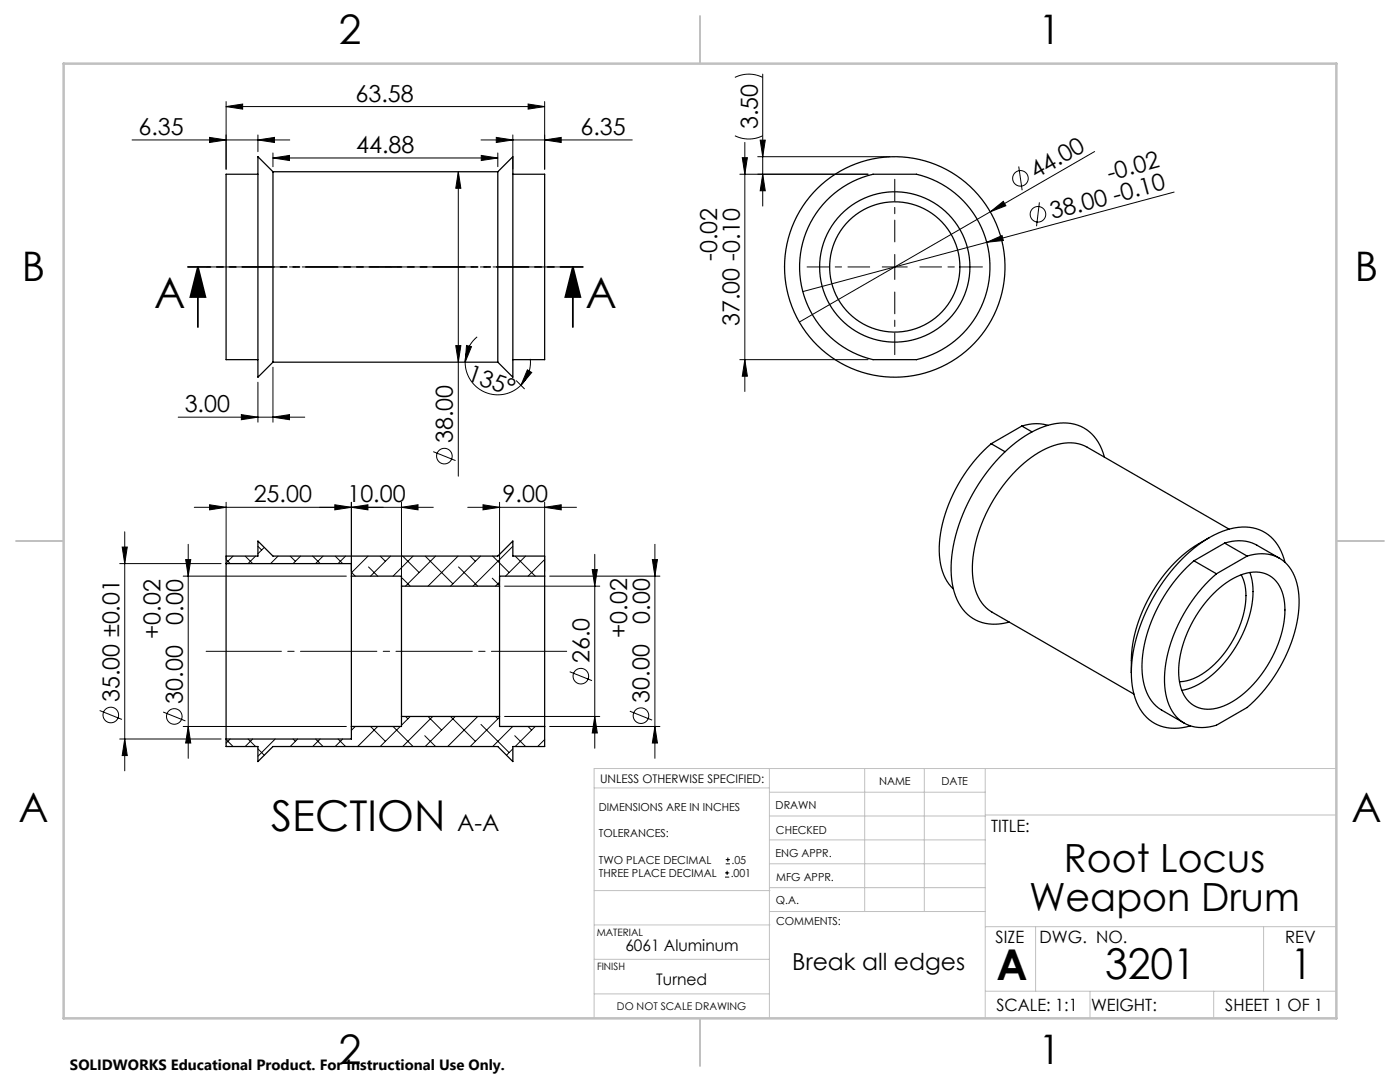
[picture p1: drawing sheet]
<svg xmlns="http://www.w3.org/2000/svg" width="279mm" height="216mm" viewBox="0 0 279 216" stroke-linecap="round" stroke-linejoin="round" font-family="sans-serif">
<g fill="none" stroke="#000" stroke-width=".2">
<path d="M146.7 15.4a6.2 6.2 0 0 1 5.5 0M152.2 14.8v26.3M26.4 27.9h31.4M41.8 27.4l3.3 .5-3.3 .5zM45.1 21.3l3.3-.5v1zM45.1 20.3v13.5M45.1 21.3h63.6M51.5 27.9l3.3-.5v1zM51.5 26.9v3.4M54.5 31.5l3.3-.5v1zM54.5 30.5v2.8M54.5 31.5h44.8"/>
<path d="M91.5 34.3l.5 3.3h-1zM91.5 34.3v60.7M96 27.9h30.2M96 31l3.3 .5-3.3 .5zM99 27.4l3.3 .5-3.3 .5zM99.3 30.5v2.8M102.3 26.9v6.9M105.4 20.8l3.3 .5-3.3 .5zM108.7 27.9l3.3-.5v1zM108.7 20.3v13.5M146.7 27.1a6.2 6.2 0 0 0 5.5 0M147.6 34.8h25.6"/>
<path d="M148.1 31.5h1.1l-.6 3.3zM148.6 28.4v49.7M151.2 31.3h26.4M151.7 28h1l-.5 3.3zM152.2 34.8l.5 3.3h-1zM203.3 33.2l.7 4.8M218.5 30.2l-20.9 12.1M234.3 38.3l-74.1 19.9M176.1 53.3h5M178.6 50.8v5M196.9 48.3l3.1-1.3 .2 1zM197.6 42.3l2.6-2.1 .5 .9z"/>
<path d="M197.6 42.3l-38.1 22M207.4 40.4l-.5 4.7M51.5 76.3v7.9M54.5 73.3v10.9M91 69h1l-.5 3.3zM92.8 72.3a6.5 6.5 0 0 0 4.1 6 6.5 6.5 0 0 0 7.1-1.4M93.1 68.9l1 .3-1.3 3.1zM95.2 67.2a6.5 6.5 0 0 0-2.4 5.1M103.1 76l1.6 1.6M105.3 73.8l.8 .5-2.1 2.6zM105.8 71.6a6.5 6.5 0 0 1-1.8 5.3M147.6 71.8h25.6"/>
<path d="M148.6 71.8l.6 3.3h-1.1zM35.6 83.2h25.2M48.2 82.7l3.3 .5-3.3 .5zM54.5 83.2l3.3-.5v1zM86.5 90.1l4.4 1.8M23.9 112.5h20.2M24.4 109.2h1l-.5 3.3zM24.9 106.1v47.7M36.6 115h32.5M37.1 111.7h1l-.5 3.3zM37.6 108.6v42.7M38.8 101.2h47.7"/>
<path d="M41.8 100.7l3.3 .5-3.3 .5zM45.1 100.2v11.3M45.1 111.6l.8 .9M46.5 111l-1.4 1.4M48.9 111l1.5 1.5M51 111l-1.5 1.5M51.5 109l.7 .8M52.7 109.2l-1.2 1.3M55.5 111l-1.5 1.5M57.9 111l1.1 1M60 111l-1.5 1.5M62.4 111l1.5 1.5"/>
<path d="M64.5 111l-1.5 1.5M66.8 100.7l3.3 .5-3.3 .5zM66.9 111l1.5 1.5M69 111l-1.5 1.5M70.1 100.2v13.8M70.1 101.2l3.3-.5v1zM70.1 114.2l.8 .8M73.5 111l-3.4 3.3M73.5 113.1l1.9 1.9M75.9 111l1 1M78 111l-4 4M80.1 101.2l3.3-.5v1z"/>
<path d="M80.1 100.2v15.8M80.3 115.4l1.6 1.6M80.4 111l3.2 3.2M82.4 111l-4 4M84.9 111l5.5 5.5M86.9 111l-6 6M91.4 111l-6 6M91.5 113.1l3.8 3.9M93.3 101.2h21.7M93.8 111l1.1 1M95.9 111l-6 6M96.4 100.7l3.3 .5-3.3 .5z"/>
<path d="M98.2 115.4l1.5 1.4M98.3 111l3.3 3.2M99.7 116.2l-.8 .8M99.7 100.2v15.8M100.7 117h19M102.3 109l-7.9 8M102.8 111l4 4M104.9 111l-4 4M108.7 111.6l-3.3 3.4M108.7 101.2l3.3-.5v1zM108.7 100.2v13.8M109.7 115h22"/>
<path d="M118.2 113.7h1l-.5 3.3zM118.7 110.6v38.7M130.2 111.7h1l-.5 3.3zM130.7 108.6v42.7M113.7 134l4.4 1.8M19.9 141.8l4.4 1.8M23.9 147.5h20.2M24.9 147.5l.5 3.3h-1zM32.6 142.1l4.4 1.8M36.6 145h32.5M37.6 145l.5 3.3h-1zM45.1 147.6l1.4 1.4"/>
<path d="M45.9 147.5l-.8 .8M49.5 147.5l1.5 1.5M50.4 147.5l-1.5 1.5M51.5 149.4l1.2 1.3M54.9 147.5l-3.4 3.4M58.5 147.5l.5 .4M59.4 147.5l-1.5 1.5M63 147.5l1.5 1.5M63.9 147.5l-1.5 1.5M67.5 147.5l1.5 1.5M68.4 147.5l-1.5 1.5M70.1 145.6l.1 .1"/>
<path d="M70.9 145l-.8 .7M74 145l2.9 2.9M75.4 145l-4 4M78.4 145l4 4M79.9 145l-4 4M80.9 143l.5 .4M81.9 143l-1.8 1.7M84.8 146.8l2.1 2.2M85.4 143l2.7 2.7M86.4 143l-6 6M89.9 143l5 4.9M90.9 143l-6 6"/>
<path d="M95.3 143l-6 6M96 144.6l5.6 5.6M98.9 143l.5 .4M99.7 143.1l-5.9 5.9M100.7 143h19M102.3 145l-4 4M102.3 149.4l-1.2 1.3M102.7 146.8l2.2 2.2M105.4 145l.7 .7M106.8 145l-4 4M108.7 147.6l-1.4 1.4M109.7 145h22"/>
<path d="M118.7 143l.5 3.3h-1zM125.7 141.9l4.4 1.8M130.7 145l.5 3.3h-1zM144.7 175h.8M144.7 174.2h.8M144.8 172.4h.9M144.8 171.5h.9M145.1 173.8v.8M145.3 171.1v.8"/>
<circle cx="203.7" cy="35.6" r="1.56"/>
<circle cx="207.1" cy="42.8" r="1.56"/>
<circle cx="88.7" cy="91" r="1.56"/>
<circle cx="115.9" cy="134.9" r="1.56"/>
<circle cx="22.1" cy="142.7" r="1.56"/>
<circle cx="34.8" cy="143" r="1.56"/>
<circle cx="127.9" cy="142.8" r="1.56"/>
</g>
<path d="M39.5 53.3l1.5 6h-3zM39.5 53.3v12M114.3 53.3l1.5 6h-3zM114.3 53.3v12" fill="none" stroke="#000" stroke-width=".35"/>
<path d="M41.1 130h72" fill="none" stroke="#000" stroke-width=".2" stroke-dasharray="15.2 1.3 1.3 1.3" stroke-dashoffset=".2"/>
<path d="M173.6 53.3h-12.5M178.6 48.3v-12.5M178.6 58.3v12.5M183.6 53.3h12.5" fill="none" stroke="#000" stroke-width=".2" stroke-dasharray="15.2 1.3 1.3 1.3" stroke-dashoffset="10.9"/>
<path d="M40 53.3h74.9" fill="none" stroke="#000" stroke-width=".2" stroke-dasharray="15.2 1.3 1.3 1.3" stroke-dashoffset="-1.2"/>
<path d="M116.3 53.3h-78.8" fill="none" stroke="#000" stroke-width=".35" stroke-dasharray="6.3 1.3 1.3 1.3 1.3 1.3" stroke-dashoffset="1.9"/>
<g fill="none" stroke="#c0c0c0" stroke-width=".2">
<path d="M118.6 157.2h34.9M153.5 153.4v49.8M153.5 158.1h43.1M172.6 153.4v28.5M184.5 153.4v28.5M196.6 153.4v49.8M266.7 153.4h-148.1v49.8M118.6 177.7h35.1M153.5 167.6h43.1M153.5 162.8h43.1M153.5 172.4h43.1M153.5 177.1h43.1"/>
<path d="M196.6 162.6h70.1M118.6 198.3h34.9M118.6 191.4h34.9M118.6 184.6h35.1M153.7 181.9h42.9M196.6 197.8h70.1M196.6 184.9h70.1M206.7 184.9v12.9M217.5 197.8v5.4M242.2 197.8v5.4M252.2 184.9v12.9"/>
</g>
<path d="M139.7 3.2v9.5M3.2 107.9h9.5M266.7 107.9h9.5M139.7 203.2v9.5" fill="none" stroke="#c0c0c0" stroke-width=".25"/>
<path d="M12.7 12.7h254v190.5h-254z" fill="none" stroke="#c0c0c0" stroke-width=".5"/>
<g fill="#000">
<path d="M196.9 48.3l3.1-1.3 .2 1zM197.6 42.3l2.6-2.1 .5 .9z"/>
<path d="M45.1 21.3l3.3-.5v1zM105.4 20.8l3.3 .5-3.3 .5zM48.2 82.7l3.3 .5-3.3 .5zM54.5 83.2l3.3-.5v1zM54.5 31.5l3.3-.5v1zM96 31l3.3 .5-3.3 .5z"/>
<path d="M91.5 34.3l.5 3.3h-1zM91 69h1l-.5 3.3zM148.1 31.5h1.1l-.6 3.3zM148.6 71.8l.6 3.3h-1.1z"/>
<path d="M108.7 27.9l3.3-.5v1zM99 27.4l3.3 .5-3.3 .5zM51.5 27.9l3.3-.5v1zM41.8 27.4l3.3 .5-3.3 .5z"/>
<path d="M152.2 34.8l.5 3.3h-1zM151.7 28h1l-.5 3.3z"/>
<path d="M114.3 53.3l1.5 6h-3zM39.5 53.3l1.5 6h-3z"/>
<path d="M93.1 68.9l1 .3-1.3 3.1zM105.3 73.8l.8 .5-2.1 2.6z"/>
<path d="M70.1 101.2l3.3-.5v1zM41.8 100.7l3.3 .5-3.3 .5z"/>
<path d="M96.4 100.7l3.3 .5-3.3 .5zM108.7 101.2l3.3-.5v1zM66.8 100.7l3.3 .5-3.3 .5zM80.1 101.2l3.3-.5v1z"/>
<path d="M130.2 111.7h1l-.5 3.3zM130.7 145l.5 3.3h-1zM118.2 113.7h1l-.5 3.3zM118.7 143l.5 3.3h-1zM37.1 111.7h1l-.5 3.3zM37.6 145l.5 3.3h-1zM24.4 109.2h1l-.5 3.3zM24.9 147.5l.5 3.3h-1z"/>
</g>
<g fill="none" stroke="#000" stroke-width=".25">
<path d="M51.5 34.8h-6.4v37h6.4M54.5 34.3l-3-3v44l3-3M54.5 34.3v38M54.5 34.3h44.8M99.3 34.3v38M99.3 34.3l3-3v44l-3-3M102.3 34.8h6.4v37h-6.4M54.5 72.3h44.8M197.8 88.5a30.4 30.4 0 0 0-10.4 20.7 10.7 10.7 0 0 0 2.9 8.3M197.8 88.5l2.8 1.6M203.9 85l2.1 1.2M203.9 85l-6.1 3.5"/>
<path d="M209.1 84.9a8.6 8.6 0 0 0-5.2 .1M220.4 91.2a8.4 8.4 0 0 0-11.2-6.4 25.5 25.5 0 0 0-12.5 9.8 33.4 33.4 0 0 0-6.9 19.3 11.5 11.5 0 0 0 3.8 9.1 8.8 8.8 0 0 0 7.8 1.1M45.1 112.5v35M45.1 112.5v-1.5h6.4v-3l3 3h44.8l3-3v3h6.4v4M45.1 112.5h25v2.5M70.1 115v30M70.1 115h10v2M80.1 117v26M80.1 117h19.6M99.7 117v26M108.7 115v30M108.7 115h-9v2"/>
<path d="M238.3 111.9a30.4 30.4 0 0 0-10.4 20.7 10.4 10.4 0 0 0 3.3 8.7l5.1 3M238.3 111.9l4.5 2.6M241.3 107.3a29.7 29.7 0 0 0-15.1 20.3l-.4 2.8v3.8M242.2 118.5a12.8 12.8 0 0 1 8.5-4.4 5.8 5.8 0 0 1 5.5 5.4 20.3 20.3 0 0 1-3.8 14.1 17.9 17.9 0 0 1-9.6 7.7 5.6 5.6 0 0 1-7.2-4.4 19.2 19.2 0 0 1 3.1-14l1.6-2.4zM244.4 108.4a8 8 0 0 1 6.4 .4l4.5 2.6M244.4 108.4l-6.1 3.5M244.4 108.4l4.5 2.6M245.3 105.6l-28.3-16.4a8.6 8.6 0 0 0-8.2 .3 27.6 27.6 0 0 0-12.4 13.9 21.1 21.1 0 0 0-1.7 14.4 7.6 7.6 0 0 0 3.3 4.4l28.3 16.3M247.7 114.7a12.1 12.1 0 0 1-.1 9.7 19.1 19.1 0 0 1-9.6 11.1l-1.2 .4-1.4 .1M248.9 111a7.2 7.2 0 0 1 9.5 4 18.3 18.3 0 0 1-.3 12.2 31.5 31.5 0 0 1-9.2 14l-6.1 3.5a7.2 7.2 0 0 1-9.5-4 18.3 18.3 0 0 1 .3-12.2 31.5 31.5 0 0 1 9.2-14M248.9 111l-6.1 3.5M249.4 114.2a16.6 16.6 0 0 1-1.4 12.4 21.3 21.3 0 0 1-10.2 10.6l-1.9 .6"/>
<path d="M256.4 112.2a8.3 8.3 0 0 0-8.5-7 18.5 18.5 0 0 0-11.2 5.6 35.4 35.4 0 0 0-10.9 22.5v.9M225.8 134.2a12 12 0 0 0 3.5 9.4 8.7 8.7 0 0 0 8.3 1.2M70.1 145v2.5h-25M80.1 143v2h-10M80.1 143h19.6M99.7 143v2h9M108.7 145v4h-6.4v3l-3-3h-44.8l-3 3v-3h-6.4v-1.5"/>
<circle cx="178.6" cy="53.3" r="22"/>
<circle cx="178.6" cy="53.3" r="19"/>
<circle cx="178.6" cy="53.3" r="13"/>
<circle cx="178.6" cy="53.3" r="15"/>
</g>
<g font-size="8.5">
<text x="30.8" y="61.5">A</text>
<text x="116.8" y="61.5">A</text>
<text x="54.1" y="165.9">SECTION</text>
<text x="198.9" y="195.5">A</text>
<text x="220.5" y="195.4">3201</text>
<text x="257.6" y="195.4">1</text>
</g>
<g font-size="8.1">
<text x="67.6" y="8.9">2</text>
<text x="207.3" y="8.9">1</text>
<text x="4.4" y="56.1">B</text>
<text x="270.4" y="56.1">B</text>
<text x="3.7" y="164.1">A</text>
<text x="269.7" y="164.1">A</text>
<text x="67.6" y="212.4">2</text>
<text x="207.3" y="212.4">1</text>
</g>
<g font-size="7.8">
<text x="212.3" y="174">Root Locus</text>
<text x="205.4" y="181.7">Weapon Drum</text>
</g>
<g font-size="4.7">
<text x="71" y="20.3">63.58</text>
<text x="27.6" y="26.9">6.35</text>
<text x="115.8" y="26.9">6.35</text>
<text x="151.2" y="25.8" transform="rotate(-90 151.2 25.8)">3.50</text>
<text x="71.1" y="30.5">44.88</text>
<text x="206.7" y="35.8" transform="rotate(-30 206.7 35.8)">44.00</text>
<text x="221.4" y="36.1" transform="rotate(-15 221.4 36.1)">-0.02</text>
<text x="210.1" y="43.7" transform="rotate(-15 210.1 43.7)">38.00 -0.10</text>
<text x="143.1" y="52.1" transform="rotate(-90 143.1 52.1)">-0.02</text>
<text x="147.6" y="65" transform="rotate(-90 147.6 65)">37.00 -0.10</text>
<text x="93" y="75.9" transform="rotate(19 93 75.9)">135°</text>
<text x="36.9" y="82.2">3.00</text>
<text x="90.4" y="88.4" transform="rotate(-90 90.4 88.4)">38.00</text>
<text x="50.6" y="100.2">25.00</text>
<text x="69.3" y="100.2">10.00</text>
<text x="100.3" y="100.2">9.00</text>
<text x="36.6" y="124.6" transform="rotate(-90 36.6 124.6)">0.00</text>
<text x="129.7" y="124.5" transform="rotate(-90 129.7 124.5)">0.00</text>
<text x="32" y="127.5" transform="rotate(-90 32 127.5)">+0.02</text>
<text x="125.2" y="127.3" transform="rotate(-90 125.2 127.3)">+0.02</text>
<text x="117.6" y="132.4" transform="rotate(-90 117.6 132.4)">26.0</text>
<text x="23.8" y="140.1" transform="rotate(-90 23.8 140.1)">35.00 ±0.01</text>
<text x="36.5" y="140.4" transform="rotate(-90 36.5 140.4)">30.00</text>
<text x="129.6" y="140.2" transform="rotate(-90 129.6 140.2)">30.00</text>
<text x="91.2" y="165.9">A-A</text>
<text x="158.1" y="193.5">Break all edges</text>
</g>
<g font-size="3.4">
<text x="197.8" y="166">TITLE:</text>
<text x="198.7" y="188.1">SIZE</text>
<text x="207.5" y="188.1">DWG. NO.</text>
<text x="256.5" y="188.2">REV</text>
<text x="198.8" y="201.7">SCALE: 1:1</text>
<text x="217.7" y="201.8">WEIGHT:</text>
<text x="244.5" y="201.7">SHEET 1 OF 1</text>
</g>
<g font-size="3.2">
<text x="124.8" y="189.8">6061 Aluminum</text>
<text x="131" y="196.6">Turned</text>
</g>
<text font-size="3" x="14" y="213.5">SOLIDWORKS Educational Product. For Instructional Use Only.</text>
<text font-size="2.4" x="119.8" y="156.2">UNLESS OTHERWISE SPECIFIED:</text>
<g font-size="2.2">
<text x="119.5" y="161.8">DIMENSIONS ARE IN INCHES</text>
<text x="154.8" y="161.4">DRAWN</text>
<text x="175.4" y="156.6">NAME</text>
<text x="187.9" y="156.7">DATE</text>
<text x="119.5" y="167.1">TOLERANCES:</text>
<text x="154.9" y="166.3">CHECKED</text>
<text x="119.5" y="172.4">TWO PLACE DECIMAL</text>
<text x="146" y="172.4">.05</text>
<text x="154.8" y="171">ENG APPR.</text>
<text x="119.5" y="175">THREE PLACE DECIMAL</text>
<text x="145.8" y="175">.001</text>
<text x="154.9" y="175.7">MFG APPR.</text>
<text x="154.9" y="180.4">Q.A.</text>
<text x="154.9" y="184.6">COMMENTS:</text>
</g>
<text font-size="2.1" x="123.1" y="201.6">DO NOT SCALE DRAWING</text>
<g font-size="2">
<text x="119.1" y="186.7">MATERIAL</text>
<text x="119.1" y="193.5">FINISH</text>
</g>
</svg>
